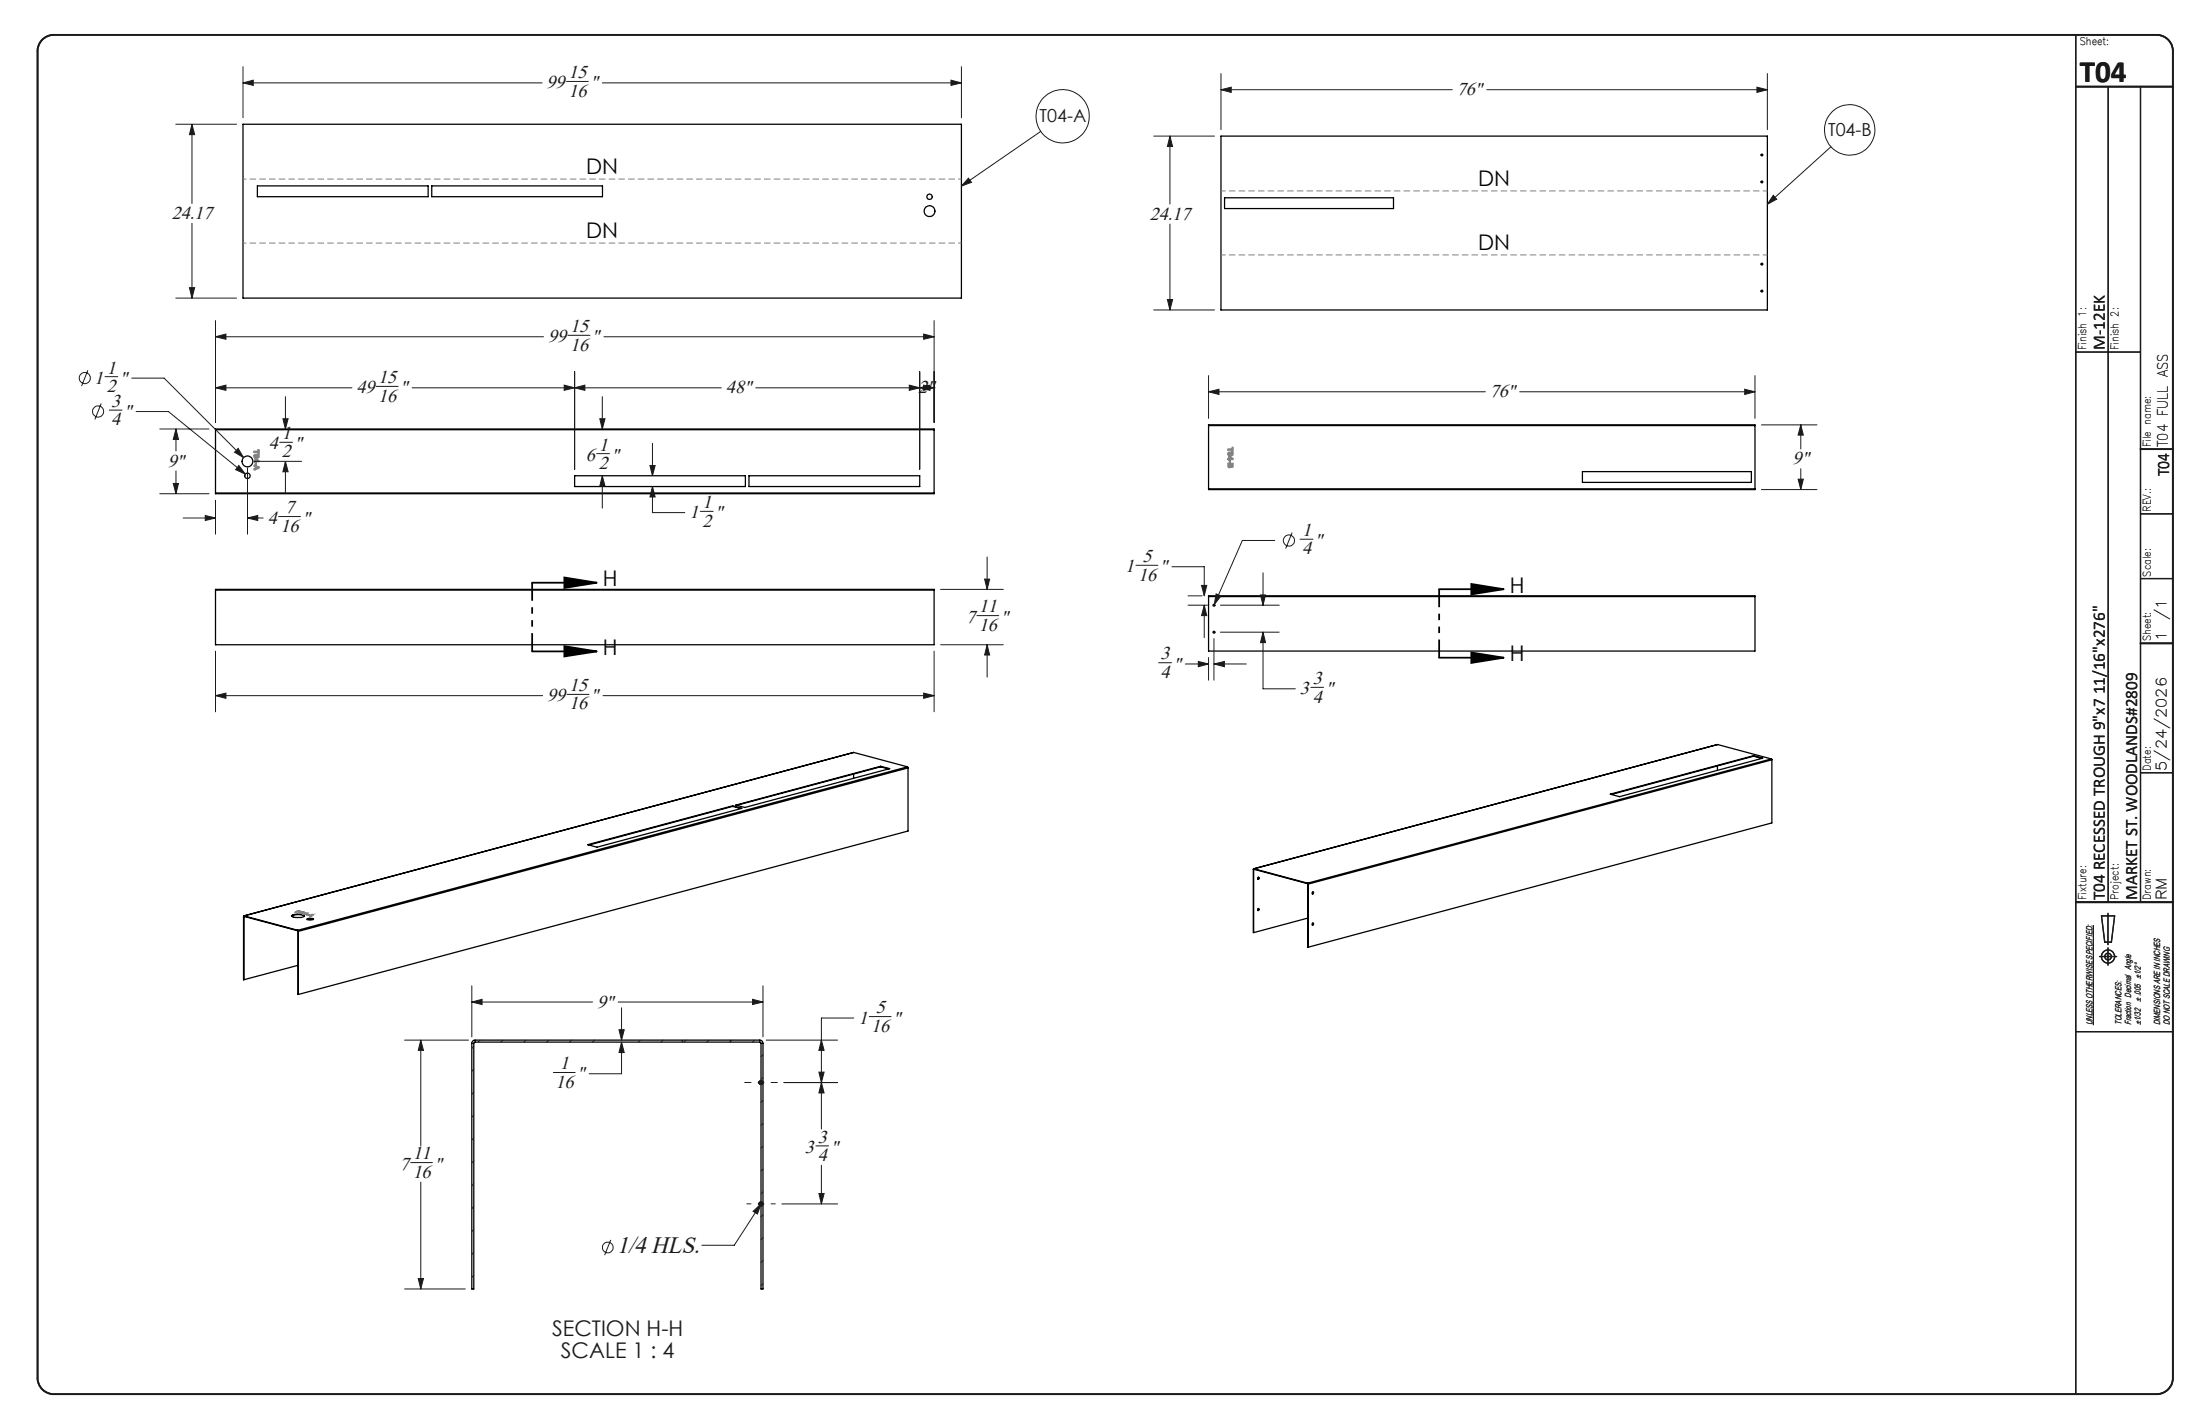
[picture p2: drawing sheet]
<svg xmlns="http://www.w3.org/2000/svg" width="432mm" height="279mm" viewBox="0 0 432 279" stroke-linecap="round" stroke-linejoin="round" font-family="sans-serif">
<g fill="none" stroke="#191924" stroke-width=".2">
<path d="M47.7 16.3l2-.6v1.1zM47.7 13.1v10M47.7 16.3h58.7M111.2 16h4.3M118.2 16.3h70.5M186.7 15.7l2 .6-2 .5zM188.7 13.1v10M239.6 17.6l2.1-.5v1zM239.6 14.4v11M239.6 17.6h45.4M291.8 17.6h55.1M344.8 17.1l2.1 .5-2.1 .5z"/>
<path d="M346.9 14.4v11M34.5 24.4h11.9M37.7 24.4l.5 2h-1zM37.7 24.4v15.5M190.1 35l.6 .8-2 .7zM204.3 25.8l-15.6 10.7M226.4 26.7h12M229.6 26.7l.6 2.1h-1.1zM229.6 26.7v13.3M348.1 38.3l.6 .8-1.8 1zM359.4 28.8l-12.5 11.3M34.5 58.5h11.9"/>
<path d="M37.2 56.4h1l-.5 2.1zM37.7 43.8v14.7M229.1 58.8h1.1l-.6 2zM229.6 44v16.8M17.3 72.6l-1.3 3.1M19.9 79.2l-1.3 3.1M20.6 73.9h2.5M25.9 74.2h6.3l15.6 15.6M42.3 66.1l2-.6v1.1zM42.3 76.1l2-.5v1zM42.3 62.9v20M42.3 66.1h64.4"/>
<path d="M42.3 76.1h26.8M56 77.8v6.4M73.8 75.8h4.3M80.9 76.1h60.7M110.7 75.6l2.1 .5-2.1 .5zM111.5 65.8h4.3M112.8 76.1l2-.5v1zM112.8 72.9v19.2M118.2 77.8v6.4M118.5 66.1h64.8M148.3 76.1h32.2M178.5 75.6l2 .5-2 .5z"/>
<path d="M180.5 76.1l2-.5v1zM180.5 76.1h.1M180.5 72.9v19.2M181.3 65.5l2 .6-2 .5zM181.3 75.6l2 .5-2 .5zM183.3 76.1h.1M183.3 62.9v20M226.4 60.8h12M237.2 76.9l2.1-.5v1zM237.2 73.7v8.4M237.2 76.9h54.3M298.3 76.9h46.2"/>
<path d="M342.4 76.4l2.1 .5-2.1 .5zM344.5 73.7v8.4M21.4 80.5h2.6M26.7 80.8h6.4l15.1 12.2M31.4 84.2h9.6M31.4 96.9h9.6M34 94.9h1l-.5 2zM34.5 84.2l.5 2h-1zM34.5 84.2v4.3M34.5 92.4v4.5M42.3 98.1v6.7M46.7 88l1.1 1.8-1.8-1.1z"/>
<path d="M46.9 91.3l1.3 1.7-2-.9zM48.6 91.8v13M49.8 90.5h9.4M54.9 86.8h2.5M55.5 82.2h1.1l-.6 2zM56 90.5l.6 2.1h-1.1zM56 90.5v6.4M117.1 89h2.5M117.7 82.2h1l-.5 2zM118.2 93.3l.5 2.1h-1zM118.2 93.3v6.4M127.6 91.3h1l-.5 2z"/>
<path d="M128.1 95.5l.5 2h-1zM128.1 95.5v5.1h6.3M128.1 87v6.3M345.7 83.4h10.9M345.7 96.1h10.9M352.9 94h1l-.5 2.1zM353.4 83.4l.5 2h-1zM353.4 83.4v4.7M353.4 92v4.1M35.9 101.6h6.4M40.3 101.1l2 .5-2 .5zM48.6 101.6l2-.5v1z"/>
<path d="M48.6 101.6h3M54.7 101.4h4.3M137.4 100.3h2.6M184.6 115.6h12.3M193.3 113.6h.9l-.5 2zM193.7 109.3v6.3M223 110.9h4.3M230 111.2h6.4v5.7M233.2 118.7h3.8M233.2 116.9h2.7M235.8 114.9h1.1l-.5 2zM236.4 118.7l.5 2.1h-1.1z"/>
<path d="M236.4 118.7v6.4M238.7 116.5l.9 .4-1.3 1.7zM239.5 118.7h11.6M247.4 116.7h1l-.5 2zM247.9 112.4v6.3M250.2 106h-6.4l-5.5 12.6M253.6 104.5l-1.3 3.1M255.2 105.8h2.5M42.3 136.5l2-.5v1zM42.3 127.8v11.9M42.3 136.5h64.2M111.3 136.2h4.3"/>
<path d="M118.4 136.5h64.9M181.3 136l2 .5-2 .5zM183.3 127.8v11.9M184.6 126.5h12.3M191.7 120.8h4.3M193.7 126.5l.5 2h-.9zM193.7 126.5v6.4M227.4 130h2.5M232.7 130.3h4.5M235.2 129.8l2 .5-2 .5zM237.2 129v4.5M238.3 130.3l2-.5v1z"/>
<path d="M238.3 125.3v8.2M238.3 130.3h6.3M239.5 124h11.6M247.9 124l.5 2.1h-1zM247.9 124v11.1h6.3M257.3 134.9h2.5M92.6 196.6l2-.5v1zM92.6 193.4v10M92.6 196.6h23.7M121.3 196.6h28.5M122 197.7v6.4M147.7 196.1l2.1 .5-2.1 .5z"/>
<path d="M149.8 193.4v10M167.6 199.7h-6.4v21.8M170.6 199.5h4.3M410.9 181.5v19.6M79.4 204.1h12.6M82.6 204.1l.5 2h-1zM82.6 204.1v20.7M93 205.3l-.4 .4M93 209.8l-.4 .4M93 214.3l-.4 .4M93 218.8l-.4 .4M94.2 204.1l-.4 .4"/>
<path d="M98.7 204.1l-.4 .4M103.2 204.1l-.4 .4M107.7 204.1l-.4 .4M108.6 210.4h4.3M112.2 204.1l-.4 .4M116.7 204.1l-.4 .4M121.5 202h1l-.5 2.1zM122 204.5l.5 2h-1zM122 204.5v6.2h-6.4M125.7 204.1l-.4 .4M130.1 204.1l-.3 .4M134.7 204.1l-.5 .4"/>
<path d="M139.1 204.1l-.4 .4M143.6 204.1l-.4 .4M148.1 204.1l-.4 .4M149.8 206.9l-.4 .4M149.8 211.4l-.4 .4M149.8 215.9l-.4 .4M150.4 204.1h14M153.9 212.4h10.5M160.7 210.4h1l-.5 2zM161.2 212.4l.5 2.1h-1zM161.2 204.1l.5 2h-1zM80.6 228.1h4.3"/>
<path d="M82.6 232v20.9M93 223.3l-.4 .4M93 227.8l-.4 .4M93 232.3l-.4 .4M93 236.7l-.4 .4M147.8 237.7l1.6-1.5-.7 2zM149.4 236.2l-5.3 8.1h-6.3M149.8 220.4l-.4 .4M149.8 224.9l-.4 .4M149.8 229.4l-.4 .4M149.8 233.9l-.4 .4M149.8 238.4l-.4 .4"/>
<path d="M153.5 236.2h10.9M160.1 224.8h2.5M160.7 234.2h1l-.5 2zM161.2 228.6v7.6M79.4 252.9h11.9M82.1 250.9h1l-.5 2zM93 241.2l-.4 .4M93 245.7l-.4 .4M93 250.2l-.4 .4M119.9 243.3l-1.2 3M149.8 242.9l-.4 .3M149.8 247.3l-.4 .5"/>
<path d="M149.8 251.8l-.4 .4"/>
<circle cx="208.6" cy="22.8" r="5.2"/>
<circle cx="363" cy="25.5" r="4.9"/>
<circle cx="16.6" cy="74.2" r="1.1"/>
<circle cx="19.3" cy="80.7" r="1.1"/>
<circle cx="253" cy="106.1" r="1.09"/>
<circle cx="119.3" cy="244.8" r="1.05"/>
</g>
<g fill="none" stroke="#191924" stroke-width=".25">
<path d="M407.4 6.8v266.7M413.8 17v160M420.1 17v160M407.4 69.1h12.7M420.1 113.5h6.4M420.1 100.8h6.4M420.1 151.6h6.4M407.4 177h19.1M412.5 179.7h2.5l-.6 5.2h-1.3zM413.7 179.2v6.1M412.1 187.7h3.3M413.7 186v3.4"/>
<path d="M407.4 202.4h19.1"/>
<circle cx="413.7" cy="187.7" r=".66"/>
<circle cx="413.8" cy="187.7" r="1.29"/>
</g>
<path d="M8.2 7.9a3.3 3.3 0 0 1 2.3-1.1h412.8a3.2 3.2 0 0 1 3.2 3.2v260.4a3.2 3.2 0 0 1-3.2 3.1h-412.8a3.2 3.2 0 0 1-3.1-3.1v-260.4a3.2 3.2 0 0 1 .8-2.1zM407.4 17h19.1M420.1 88.1h6.4M420.1 126.2h6.4M407.4 177h19.1" fill="none" stroke="#191924" stroke-width=".35"/>
<g fill="none" stroke="#000" stroke-width=".25">
<path d="M47.7 24.4h141v34.1h-141zM50.5 36.5h33.5v2.1h-33.5zM84.7 36.5h33.6v2.1h-33.6zM239.6 26.7h107.3v34.1h-107.3zM240.3 38.8h33.2v2.1h-33.2zM42.3 96.7v.2h141v-.2M42.3 84.3v-.1h141v.1M42.3 96.7h141M42.3 84.3h141M42.3 84.3v12.4M112.8 93.3h33.5v2.2h-33.5zM147 93.3h33.5v2.2h-33.5z"/>
<path d="M183.3 84.3v12.4M237.2 83.5v-.1h107.3v.1M237.2 95.9v.2h107.3v-.2M237.2 83.5h107.3M237.2 95.9h107.3M237.2 83.5v12.4M310.6 92.5h33.1v2.2h-33.1zM344.5 83.5v12.4M42.3 115.8v-.2h141v.2M42.3 115.8v10.7h141v-10.7M42.3 115.8h141M237.2 117.1v-.2h107.3v.2"/>
<path d="M237.2 117.1v10.6h107.3v-10.6M237.2 117.1h107.3M143.8 158.1v.1M143.8 158.2l-28.2 7.6M143.8 158.2l1.6 .4M144.4 158l28.4-7.6 1.8 .4-28.4 7.6zM167.5 147.6h.1M167.5 151.9v.8M167.6 147.6l-119.7 32.1M167.6 147.6l10.5 2.9M172.8 150.5l-28.2 7.5M172.8 150.4v.1"/>
<path d="M172.8 150.5l1.6 .4M178.1 150.5l.1 .2M178.1 150.5l-119.6 32M178.2 150.7l-119.6 32M178.2 150.7v12.4l-119.6 32M316.1 155.8l28.1-7.5 1.8 .5-28.1 7.5zM337.1 146.1h.1M337.1 150.3v.9M337.1 146.1l-91 24.4M337.1 146.1l10.6 2.8M344.2 148.3v.1M344.2 148.4l-28 7.5"/>
<path d="M344.2 148.4l1.6 .4M347.7 148.9l.1 .2M347.7 148.9l-91.1 24.4M347.8 149.1l-91 24.4M347.8 149.1v12.4l-91 24.3M47.8 179.8l.1 .1M47.8 179.8l.1 12.4M47.9 179.9v12.3M47.9 179.8v.1M47.9 179.7l-.1 .1M47.9 179.7l10.6 2.8M47.9 179.8l10.6 2.8"/>
<path d="M47.9 179.7v.1M48 179.8l-.1 .1M57.2 179.7a3 3 0 0 1 2.6 0M57.3 179.6a2.65 2.65 0 0 1 2.5 .1 2.7 2.7 0 0 1-2.6 0zM115.4 165.7l28.4-7.6 1.8 .5-28.4 7.6zM246 170.6h.1M246 170.6l.1 12.4M246.1 170.6v12.4M246.1 170.6h.1M246.1 170.5l-.1 .1M246.1 170.5l10.5 2.8M246.1 170.6l10.5 2.8"/>
<path d="M246.1 170.5v.1M246.2 170.6h-.1M247 172.1l.1 .3-.2 .1M247 178.3l.1 .2-.2 .1M256.6 173.3l.2 .2M256.6 173.4l.1 .1M256.6 173.3v.1M256.7 173.5h.1M256.7 173.5l.1 12.3M256.8 173.5v12.3M257.7 175v.3l-.1 .1M58.5 182.6v.1"/>
<path d="M58.5 182.5l.1 .2M58.5 182.5v.1M58.5 182.7h.1M58.5 182.7l.1 12.4M58.5 189.4l-10.6 2.8M58.6 182.7v12.4M60.3 180.3l.7-.1 .5 .1a1.06 1.06 0 0 1-1.2 0zM60.3 180.4l.3-.1 .9 .1M256.7 180.1l-10.6 2.9M257.6 181.1h.1a.22 .22 0 0 1 .2 .4 .22 .22 0 0 1-.4 0 .22 .22 0 0 1 .1-.4zM257.7 181.1v.3l-.1 .1M92.8 204.3l.3-.2h56a.6 .6 0 0 1 .7 .6v48.2h-.4v-48.2l-.2-.2h-56.1l-.1 .2v48.2h-.4v-48.3z"/>
<circle cx="182.5" cy="38.6" r=".53"/>
<circle cx="345.8" cy="30.4" r=".16"/>
<circle cx="345.8" cy="35.7" r=".16"/>
<circle cx="182.5" cy="41.4" r="1.06"/>
<circle cx="345.8" cy="57.1" r=".17"/>
<circle cx="345.8" cy="51.8" r=".17"/>
<circle cx="48.6" cy="93.4" r=".52"/>
<circle cx="48.6" cy="90.5" r="1.05"/>
<circle cx="238.3" cy="118.8" r=".17"/>
<circle cx="238.3" cy="124.1" r=".17"/>
<circle cx="247" cy="178.5" r=".17"/>
<circle cx="247" cy="172.4" r=".19"/>
<circle cx="257.6" cy="175.2" r=".18"/>
</g>
<path d="M92.6 204.7h.4M93.3 204.5v-.4M133.9 204.5v-.4M143.4 204.5v-.4M149.1 204.1v.4M149.4 204.7h.4" fill="none" stroke="#000" stroke-width=".2" stroke-dasharray="1.3 .6" stroke-linecap="butt"/>
<path d="M104.4 114.3h12.7M110.8 113.3l6.3 1-6.3 1.1zM282.4 115.6h12.7M288.8 114.6l6.3 1-6.3 1zM104.4 127.8h12.7M110.8 126.8l6.3 1-6.3 1zM282.4 129h12.7M288.8 128l6.3 1-6.3 1.1z" fill="none" stroke="#000" stroke-width=".35"/>
<path d="M148.8 212.4h1.1M149 212.1l.7 .7M149.4 211.9v1M149.7 212.1l-.7 .7M148.8 236.2h1.1M149 235.9l.7 .7M149.4 235.7v1M149.7 235.9l-.7 .7" fill="none" stroke="#191924" stroke-width=".5"/>
<g fill="none" stroke="#808080" stroke-width=".25">
<path d="M49.9 88.5h.8v-.2l.1-.1 .1 .8-.2 .1v-.3h-.8zM49.9 91.3l.8 .2a.19 .19 0 0 1 .2 .2 .19 .19 0 0 1-.2 .2l-.8 .3-.1-.2 .3-.1v-.4l-.3-.1zM49.9 89.3l.3-.2 .5 .1 .1 .2v.2l-.2 .3h-.5l-.3-.3zM50 89.4h.4a.17 .17 0 0 1 .2 0 .17 .17 0 0 1-.1 .2h-.4zM50.1 90h.1l.7 .5-.7 .1-.1 .1-.3-.1 .3-.2zM50.2 90.8h.1v.4h-.2zM50.2 90.1l.4 .3h-.4zM50.3 91.6l.3 .1-.3 .2zM241 88.1h.8l.1-.3 .1 .8h-.2v-.3h-.7zM241 90.9h1v.5a.24 .24 0 0 1-.2 .3 .24 .24 0 0 1-.3-.2v.2a.29 .29 0 0 1-.4 0 .29 .29 0 0 1-.1-.4zM241.1 88.9l.2-.2 .5 .1 .2 .4-.3 .2h-.4l-.3-.3zM241.2 89l.3-.1a.19 .19 0 0 1 .3 .1 .19 .19 0 0 1 0 .2 .19 .19 0 0 1-.3 0z"/>
<path d="M241.2 91.1h.2v.4l-.2-.1zM241.2 89.5h.2l.6 .6-.6 .1-.1 .1-.2-.1-.1-.2h.2zM241.3 90.3l.2 .1-.1 .4h-.1zM241.4 89.7l.4 .3h-.4zM241.6 91.1h.2v.4l-.2-.1zM57.9 179l.7-.2-.3-.1 .9 .2zM58.6 179.1l.4-.2 .7 .1-.5 .2zM58.8 179.1l.7-.1zM59.3 179.2h1.2l-.8 .2zM59.6 179.2h.5zM60.1 179.4l.4 .1zM60.3 179.6l1.2-.1-.4 .3z"/>
<path d="M60.9 179.6l.4-.1z"/>
</g>
<path d="M104.4 114.3v13.5M282.5 115.6v13.4" fill="none" stroke="#000" stroke-width=".35" stroke-dasharray="6.3 1.3 1.3 1.3 1.3 1.3" stroke-dashoffset="2.8" stroke-linecap="butt"/>
<path d="M146.1 212.4h6.5" fill="none" stroke="#191924" stroke-width=".2" stroke-dasharray="15.2 1.3 1.3 1.3" stroke-dashoffset="13.9" stroke-linecap="butt"/>
<path d="M146.5 236.2h5.7" fill="none" stroke="#191924" stroke-width=".2" stroke-dasharray="15.2 1.3 1.3 1.3" stroke-dashoffset="14.3" stroke-linecap="butt"/>
<path d="M47.7 35.1h141M188.7 47.7h-141" fill="none" stroke="#808080" stroke-width=".2" stroke-dasharray="1.3 .6" stroke-dashoffset=".6" stroke-linecap="butt"/>
<path d="M239.7 37.5h107.2M346.9 50h-107.2" fill="none" stroke="#808080" stroke-width=".2" stroke-dasharray="1.3 .6" stroke-dashoffset=".4" stroke-linecap="butt"/>
<path d="M110.8 113.3l6.3 1-6.3 1.1zM110.8 126.8l6.3 1-6.3 1zM288.8 114.6l6.3 1-6.3 1zM288.8 128l6.3 1-6.3 1.1z" fill="#000"/>
<g fill="#191924">
<path d="M147.8 237.7l1.6-1.5-.7 2z"/>
<path d="M186.7 15.7l2 .6-2 .5zM47.7 16.3l2-.6v1.1zM37.7 24.4l.5 2h-1zM37.2 56.4h1l-.5 2.1zM344.8 17.1l2.1 .5-2.1 .5zM239.6 17.6l2.1-.5v1zM229.1 58.8h1.1l-.6 2zM229.6 26.7l.6 2.1h-1.1zM247.4 116.7h1l-.5 2zM247.9 124l.5 2.1h-1zM236.4 118.7l.5 2.1h-1.1zM235.8 114.9h1.1l-.5 2zM238.7 116.5l-.4 2.1 1.3-1.7zM238.3 130.3l2-.5v1zM235.2 129.8l2 .5-2 .5z"/>
<path d="M190.1 35l.6 .8-2 .7zM348.1 38.3l.6 .8-1.8 1z"/>
<path d="M181.3 65.5l2 .6-2 .5zM42.3 66.1l2-.6v1.1zM178.5 75.6l2 .5-2 .5zM112.8 76.1l2-.5v1zM128.1 95.5l.5 2h-1zM127.6 91.3h1l-.5 2zM118.2 93.3l.5 2.1h-1zM117.7 82.2h1l-.5 2zM110.7 75.6l2.1 .5-2.1 .5zM42.3 76.1l2-.5v1zM180.5 76.1l2-.5v1zM181.3 75.6l2 .5-2 .5zM46.7 88l-.7 .7 1.8 1.1zM46.9 91.3l-.7 .8 2 .9zM56 90.5l.6 2.1h-1.1zM55.5 82.2h1.1l-.6 2zM48.6 101.6l2-.5v1zM40.3 101.1l2 .5-2 .5zM34.5 84.2l.5 2h-1zM34 94.9h1l-.5 2zM161.2 212.4l.5 2.1h-1zM160.7 234.2h1l-.5 2zM160.7 210.4h1l-.5 2zM161.2 204.1l.5 2h-1zM353.4 83.4l.5 2h-1zM352.9 94h1l-.5 2.1zM237.2 76.9l2.1-.5v1zM342.4 76.4l2.1 .5-2.1 .5z"/>
<path d="M193.7 126.5l.5 2h-.9zM193.3 113.6h.9l-.5 2zM181.3 136l2 .5-2 .5zM42.3 136.5l2-.5v1zM147.7 196.1l2.1 .5-2.1 .5zM92.6 196.6l2-.5v1zM82.6 204.1l.5 2h-1zM82.1 250.9h1l-.5 2zM121.5 202h1l-.5 2.1zM122 204.5l.5 2h-1z"/>
</g>
<text font-size="6.1" fill="#191924" x="408.2" y="16.1">T04</text>
<text font-size="4.7" fill="#191924" x="121" y="245.8">1/4 HLS.</text>
<g font-size="4.2">
<text x="115.1" y="34.2">DN</text>
<text x="290.1" y="36.6">DN</text>
<text x="115.1" y="46.8">DN</text>
<text x="290.1" y="49.1">DN</text>
<text x="118.3" y="115">H</text>
<text x="296.3" y="116.3">H</text>
<text x="118.3" y="128.5">H</text>
<text x="296.3" y="129.7">H</text>
</g>
<g font-size="4.2" fill="#191924">
<text x="108.4" y="262.2">SECTION H-H</text>
<text x="110.1" y="266.4">SCALE 1 : 4</text>
</g>
<g font-size="3.7" fill="#191924">
<text x="107.3" y="17.4">99</text>
<text x="111.6" y="15.4">15</text>
<text x="115.9" y="17.4">&quot;</text>
<text x="111.6" y="19">16</text>
<text x="286" y="18.7">76&quot;</text>
<text x="33.7" y="43">24.17</text>
<text x="225.7" y="43.1">24.17</text>
<text x="111.9" y="65.2">15</text>
<text x="107.6" y="67.2">99</text>
<text x="111.9" y="68.8">16</text>
<text x="116.2" y="67.2">&quot;</text>
<text x="18.5" y="75.3">1</text>
<text x="21" y="73.3">1</text>
<text x="21" y="76.9">2</text>
<text x="23.5" y="75.3">&quot;</text>
<text x="70" y="77.2">49</text>
<text x="74.3" y="75.2">15</text>
<text x="78.5" y="77.2">&quot;</text>
<text x="142.5" y="77.2">48&quot;</text>
<text x="180.2" y="77.2">2&quot;</text>
<text x="292.4" y="78">76&quot;</text>
<text x="21.8" y="83.4">4</text>
<text x="21.8" y="79.8">3</text>
<text x="24.4" y="81.8">&quot;</text>
<text x="74.3" y="78.8">16</text>
<text x="52.8" y="88.1">4</text>
<text x="55.3" y="86.1">1</text>
<text x="55.3" y="89.7">2</text>
<text x="57.8" y="88.1">&quot;</text>
<text x="117.5" y="88.4">1</text>
<text x="32.9" y="91.5">9&quot;</text>
<text x="115" y="90.4">6</text>
<text x="117.5" y="92">2</text>
<text x="120" y="90.4">&quot;</text>
<text x="351.8" y="91.1">9&quot;</text>
<text x="56" y="100.7">7</text>
<text x="135.3" y="101.7">1</text>
<text x="137.9" y="99.7">1</text>
<text x="140.4" y="101.7">&quot;</text>
<text x="52.6" y="102.7">4</text>
<text x="55.1" y="104.3">16</text>
<text x="59.4" y="102.7">&quot;</text>
<text x="137.9" y="103.3">2</text>
<text x="255.6" y="105.2">1</text>
<text x="258.1" y="107.2">&quot;</text>
<text x="220.8" y="112.3">1</text>
<text x="223.4" y="113.9">16</text>
<text x="224.2" y="110.3">5</text>
<text x="227.7" y="112.3">&quot;</text>
<text x="255.6" y="108.8">4</text>
<text x="189.6" y="122.1">7</text>
<text x="192.1" y="120.2">11</text>
<text x="192.1" y="123.8">16</text>
<text x="196.4" y="122.1">&quot;</text>
<text x="227.8" y="129.4">3</text>
<text x="230.3" y="131.4">&quot;</text>
<text x="107.4" y="137.6">99</text>
<text x="111.7" y="135.6">15</text>
<text x="116" y="137.6">&quot;</text>
<text x="227.8" y="133">4</text>
<text x="255.1" y="136.2">3</text>
<text x="257.7" y="137.9">4</text>
<text x="257.7" y="134.2">3</text>
<text x="260.2" y="136.2">&quot;</text>
<text x="111.7" y="139.2">16</text>
<text x="117.2" y="197.7">9&quot;</text>
<text x="168.5" y="200.8">1</text>
<text x="171" y="202.4">16</text>
<text x="171.9" y="198.8">5</text>
<text x="175.3" y="200.8">&quot;</text>
<text x="109.9" y="209.8">1</text>
<text x="109" y="213.4">16</text>
<text x="113.3" y="211.8">&quot;</text>
<text x="81" y="227.5">11</text>
<text x="158" y="226.2">3</text>
<text x="160.5" y="227.8">4</text>
<text x="160.5" y="224.2">3</text>
<text x="163" y="226.2">&quot;</text>
<text x="78.5" y="229.5">7</text>
<text x="81" y="231.1">16</text>
<text x="85.3" y="229.5">&quot;</text>
</g>
<g font-size="3.5" fill="#191924">
<text x="204" y="24">T04-A</text>
<text x="358.8" y="26.7">T04-B</text>
</g>
<g font-size="3.4" fill="#191924">
<text x="413.1" y="68.7" transform="rotate(-90 413.1 68.7)">M-12EK</text>
<text x="425.7" y="93.4" transform="rotate(-90 425.7 93.4)">T04</text>
<text x="413.1" y="176.6" transform="rotate(-90 413.1 176.6)">T04 RECESSED TROUGH 9&quot;x7 11/16&quot;x276&quot;</text>
<text x="419.4" y="176.6" transform="rotate(-90 419.4 176.6)">MARKET ST. WOODLANDS#2809</text>
</g>
<g font-size="2.8" fill="#191924">
<text x="425.5" y="87.7" transform="rotate(-90 425.5 87.7)">T04 FULL ASS</text>
<text x="425.2" y="125.8" transform="rotate(-90 425.2 125.8)">1</text>
<text x="425.2" y="121.7" transform="rotate(-90 425.2 121.7)">/1</text>
<text x="425.2" y="151.2" transform="rotate(-90 425.2 151.2)">5/24/2026</text>
<text x="425.2" y="176.6" transform="rotate(-90 425.2 176.6)">RM</text>
</g>
<g font-size="2.1" fill="#191924">
<text x="408.2" y="8.9">Sheet:</text>
<text x="409.5" y="68.7" transform="rotate(-90 409.5 68.7)">Finish 1:</text>
<text x="415.8" y="68.7" transform="rotate(-90 415.8 68.7)">Finish 2:</text>
<text x="422.2" y="87.7" transform="rotate(-90 422.2 87.7)">File name:</text>
<text x="422.2" y="100.4" transform="rotate(-90 422.2 100.4)">REV.:</text>
<text x="422.2" y="113.1" transform="rotate(-90 422.2 113.1)">Scale:</text>
<text x="422.2" y="125.8" transform="rotate(-90 422.2 125.8)">Sheet:</text>
<text x="422.2" y="151.2" transform="rotate(-90 422.2 151.2)">Date:</text>
<text x="409.5" y="176.6" transform="rotate(-90 409.5 176.6)">Fixture:</text>
<text x="415.8" y="176.6" transform="rotate(-90 415.8 176.6)">Project:</text>
<text x="422.2" y="176.6" transform="rotate(-90 422.2 176.6)">Drawn:</text>
</g>
<g font-size="1.7" fill="#191924">
<text x="420.2" y="196.6" transform="rotate(-90 420.2 196.6)">± .005 ±1/2°</text>
<text x="410.7" y="201.1" transform="rotate(-90 410.7 201.1)">UNLESS OTHERWISE SPECIFIED:</text>
<text x="416.4" y="201.1" transform="rotate(-90 416.4 201.1)">TOLERANCES:</text>
<text x="418.3" y="201.1" transform="rotate(-90 418.3 201.1)">Fraction Decimal Angle</text>
<text x="420.2" y="201.1" transform="rotate(-90 420.2 201.1)">±1/32</text>
<text x="424" y="201.1" transform="rotate(-90 424 201.1)">DIMENSIONS ARE IN INCHES</text>
<text x="425.9" y="201.1" transform="rotate(-90 425.9 201.1)">DO NOT SCALE DRAWING</text>
</g>
</svg>
